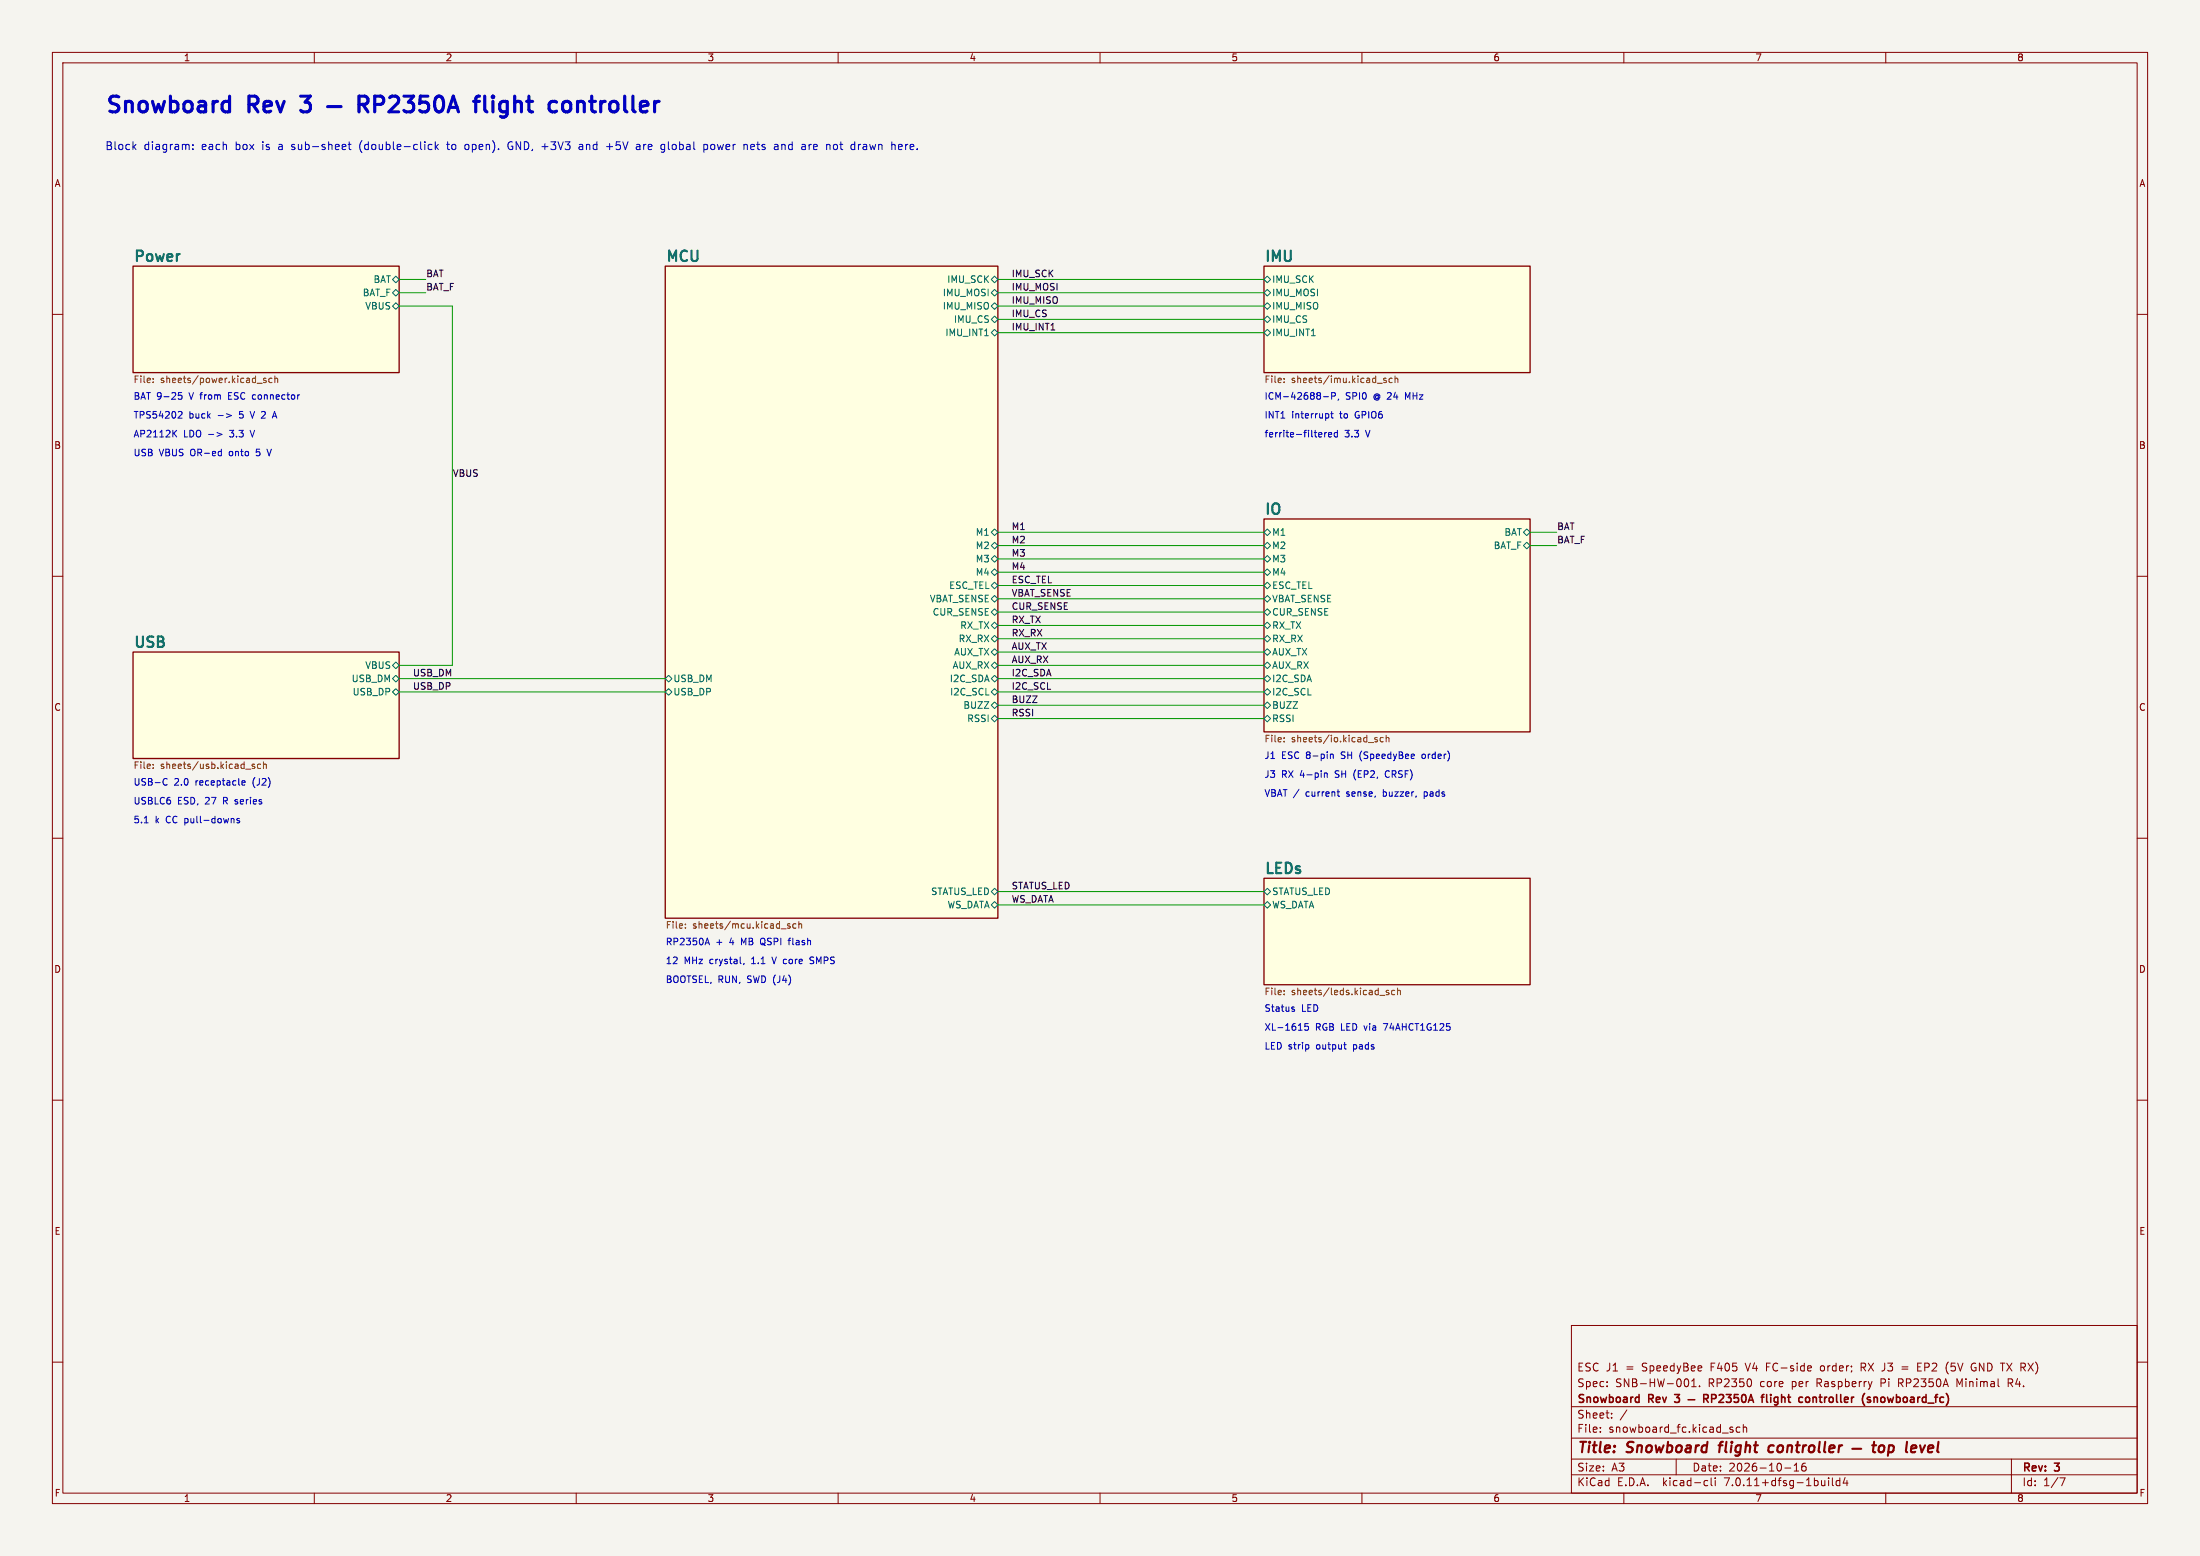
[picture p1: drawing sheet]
<svg xmlns="http://www.w3.org/2000/svg" width="420mm" height="297mm" viewBox="0 0 420 297" stroke-linecap="round" stroke-linejoin="round" font-family="sans-serif">
<path d="M0 0h420v297h-420z" fill="#f5f4ef" stroke="#f5f4ef" stroke-width=".19"/>
<g fill="none" stroke="#840000" stroke-width=".19">
<path d="M10 10h400v277h-400zM12 12h396v273h-396zM60 10v2M110 10v2M160 10v2M210 10v2M260 10v2M310 10v2M360 10v2M10 60h2M408 60h2M10 110h2"/>
<path d="M408 110h2M10 160h2M408 160h2M10 210h2M408 210h2M10 260h2M300 253h108v32h-108zM371.9 260h.1M408 260h2M300 278.5h108M300 274.5h108M300 268.5h108"/>
<path d="M305.5 273.2v.2M305.5 272.5v.1M307.7 270.5v.2M307.7 269.8v.1M310.6 269.1l-1.3 1.9M320 278.5v3M322 263.2a.94 .94 0 0 1 0 1.5M322.9 264.7h.9M322.9 263.6l.5-.4v1.5M324.4 264.5v.2M330.4 272.9l.4 .1 .1 .2-.2 .2h-.3M330.4 272.4l.4 .1"/>
<path d="M332.2 272.5l-.5-.1-.3 .3 .2 .6h.6M332.8 272.5l.2-.1 .4 .1v.9M332.8 271.9v1.5M334.3 263.5v.9M342.5 279.7l.4-.4v1.5M344.7 279.3a.59 .59 0 0 0-.8 .6v.6l.2 .2 .4 .1 .2-.2 .1-.5-.1-.2h-.5l-.3 .2M345.6 260.7l.2 .3-.7 .2M345.7 261.6l-.1 .1M347.6 260.8v.7M355.3 261h.6M355.9 260.2h-.6v1.5M362.4 264h.6"/>
<path d="M363 263.2h-.6v1.5M363.1 260.9h1.1M363.1 261.3h1.1M366.1 260.9h.5M366.8 260.2h-.7v1.5h.7M371.9 262.2v.1M374.1 264.3l-.5-1.1v1.5M376.8 260.2l.4 .1M376.9 261h.3v.5l-.4 .2M383.4 264h.5M383.7 264l.5 .7M383.9 263.2h-.5v1.5"/>
<path d="M384 278.5v6.5M60 285v2M110 285v2M160 285v2M210 285v2M260 285v2M300 281.5h108M310 285v2M325.6 282.6l.4 .1M326 283.5l-.4 .1M326.7 282.1v1.3l.2 .2M327.4 282.1v.1"/>
<path d="M327.4 282.6v1M340.7 280.2h1.2M342.5 280.8h.9M349.1 282.1v.1M349.1 282.6v1M349.8 282.1v1.3l.2 .2M351.2 282.7l-.4-.1-.3 .3 .2 .6h.5M351.2 282.1v1.5M352.2 282l-.3 1.1h.9M352.6 282.6v1M360 285v2M393.2 282.1h1l-.6 1.5"/>
</g>
<path d="M328.1 275.9h.7M328.4 275.5l-.2 1.7M338.6 276a.66 .66 0 0 0-1 .3v.5l.1 .3h.8M353.6 276.5h1.7M357.4 275.9h.8M357.8 275.2l-.2 1.7v.2l.4 .1M358.8 276.1a.52 .52 0 0 1 .5-.2 .52 .52 0 0 1 .4 .4v.5a.55 .55 0 0 1-.6 .4 .55 .55 0 0 1-.5-.4zM360.6 276h.8l.1 .3v.5a.66 .66 0 0 1-1 .3M360.6 275.9l-.2 2M364.1 275.2l-.3 1.7 .3 .3M364.8 276.5l1-.2v-.3l-.6-.1-.3 .3v.9h.7M366.5 275.9l.4 1.3 .6-1.3" fill="none" stroke="#840000" stroke-width=".4"/>
<g fill="none" stroke="#840000" stroke-width=".3">
<path d="M319.7 266.2h.9M319.7 267.5l.2 .2M322.3 267.2h1.2M325.3 267l.7-.1 .1-.2-.1-.4-.2-.1h-.5v1.5M325.6 267l.5 .7M326.8 267l.7-.1 .1-.2-.1-.4-.2-.1h-.5v1.5M328.2 266.3l.6-.1 .2 .1v.3l-.9 1.1h.9M329.5 266.2h1l-.5 .6 .4 .1v.6l-.2 .2-.7-.2M331.8 266.2h-.7l-.1 .7 .3-.1h.5l.1 .2-.1 .5-.2 .2-.6-.2M332.7 266.3l.1-.1a.8 .8 0 0 1 .5 .7 .8 .8 0 0 1-.5 .8 1 1 0 0 1-.1-1.4zM333.8 267.7l.5-1.5 .5 1.5M333.9 267.3h.7"/>
<path d="M336.2 266.7h.6M336.8 266.2l-.4 .2v1.3M337.3 266.2v1.3l.2 .2M338 266.2v.1M338 266.7v1M344.8 266.8l.4-.1 .3 .3v.4l-.3 .3-.4-.1-.1-.2zM356.7 267.2l.3 .1 .1 .2-.2 .2h-.3M356.7 266.7l.3 .1M357.8 266.8l.2-.1 .3 .1 .1 .9M357.8 266.7v1"/>
</g>
<g fill="#ffffe1" stroke="#ffffe1" stroke-width=".19">
<path d="M241.3 167.6h50.8v20.4h-50.8z"/>
<path d="M241.3 50.8h50.8v20.3h-50.8z"/>
<path d="M25.4 124.5h50.8v20.3h-50.8z"/>
<path d="M25.4 50.8h50.8v20.3h-50.8z"/>
<path d="M241.3 99.1h50.8v40.6h-50.8z"/>
<path d="M127 50.8h63.5v124.5h-63.5z"/>
</g>
<path d="M25.4 50.8h50.8v20.3h-50.8zM127 50.8h63.5v124.5h-63.5zM241.3 50.8h50.8v20.3h-50.8zM241.3 99.1h50.8v40.6h-50.8zM25.4 124.5h50.8v20.3h-50.8zM241.3 167.6h50.8v20.4h-50.8z" fill="none" stroke="#840000" stroke-width=".25"/>
<g fill="none" stroke="#006464" stroke-width=".19">
<path d="M74.9 53.3l.7-.6 .6 .6-.6 .7zM74.9 55.9l.7-.7 .6 .7-.6 .6zM74.9 58.4l.7-.6 .6 .6-.6 .7zM189.2 58.4l.7-.6 .6 .6-.6 .7zM189.2 55.9l.7-.7 .6 .7-.6 .6zM189.2 53.3l.7-.6 .6 .6-.6 .7zM241.3 53.3l.6-.6 .7 .6-.7 .7zM241.3 55.9l.6-.7 .7 .7-.7 .6zM241.3 58.4l.6-.6 .7 .6-.7 .7zM189.2 61l.7-.7 .6 .7-.6 .6zM189.2 63.5l.7-.6 .6 .6-.6 .6zM241.3 61l.6-.7 .7 .7-.7 .6z"/>
<path d="M241.9 62.9l.7 .6-.7 .6-.6-.6zM189.2 116.8l.7-.6 .6 .6-.6 .7zM189.2 111.8l.7-.7 .6 .7-.6 .6zM189.2 101.6l.7-.6 .6 .6-.6 .6zM189.2 104.1l.7-.6 .6 .6-.6 .7zM189.2 106.7l.7-.7 .6 .7-.6 .6zM189.2 109.2l.7-.6 .6 .6-.6 .7zM189.2 119.4l.7-.7 .6 .7-.6 .6zM189.2 114.3l.7-.6 .6 .6-.6 .6zM241.3 101.6l.6-.6 .7 .6-.7 .6zM241.3 104.1l.6-.6 .7 .6-.7 .7zM241.3 106.7l.6-.7 .7 .7-.7 .6z"/>
<path d="M241.3 109.2l.6-.6 .7 .6-.7 .7zM241.3 111.8l.6-.7 .7 .7-.7 .6zM241.3 114.3l.6-.6 .7 .6-.7 .6zM241.3 116.8l.6-.6 .7 .6-.7 .7zM241.3 119.4l.6-.7 .7 .7-.7 .6zM290.8 101.6l.7-.6 .6 .6-.6 .6zM291.5 103.5l.6 .6-.6 .7-.7-.7zM74.9 129.5l.7-.6 .6 .6-.6 .7zM74.9 132.1l.7-.7 .6 .7-.6 .6zM75.6 126.4l.6 .6-.6 .6-.7-.6zM127 129.5l.6-.6 .7 .6-.7 .7zM127 132.1l.6-.7 .7 .7-.7 .6z"/>
<path d="M189.2 127l.7-.6 .6 .6-.6 .6zM189.2 124.5l.7-.7 .6 .7-.6 .6zM189.2 134.6l.7-.6 .6 .6-.6 .7zM189.2 132.1l.7-.7 .6 .7-.6 .6zM189.2 129.5l.7-.6 .6 .6-.6 .7zM189.2 137.2l.7-.7 .6 .7-.6 .6zM189.2 121.9l.7-.6 .6 .6-.6 .7zM241.3 121.9l.6-.6 .7 .6-.7 .7zM241.3 124.5l.6-.7 .7 .7-.7 .6zM241.3 127l.6-.6 .7 .6-.7 .6zM241.3 129.5l.6-.6 .7 .6-.7 .7zM241.3 132.1l.6-.7 .7 .7-.7 .6z"/>
<path d="M241.3 134.6l.6-.6 .7 .6-.7 .7zM241.3 137.2l.6-.7 .7 .7-.7 .6zM189.2 170.2l.7-.7 .6 .7-.6 .6zM189.2 172.7l.7-.6 .6 .6-.6 .7zM241.3 170.2l.6-.7 .7 .7-.7 .6zM241.3 172.7l.6-.6 .7 .6-.7 .7z"/>
</g>
<g fill="none" stroke="#725600" stroke-width=".19">
<path d="M29.2 72.2v.2M29.2 72.9v.1M49.1 73.2h1M50.8 72.2h-.3l-.2 .2 .1 .1 .4 .2v.3h-.5M51.9 72.2h-.3l-.3 .2 .1 .6h.5M52.5 72.3l.2-.1h.3v.8M52.5 71.8v1.2M245.1 72.2v.2M245.1 72.9v.1M264.6 72.2h-.3l-.2 .2 .1 .1 .4 .2v.3h-.5M265.8 72.2h-.4l-.2 .2 .1 .6h.5M266.3 72.3l.2-.1h.3l.1 .8"/>
<path d="M266.3 71.8v1.2M29.2 146.6v.1M29.2 145.9v.1M48.6 145.9l-.3-.1-.2 .2 .1 .2 .4 .1v.3h-.5M49.8 145.9l-.4-.1-.3 .3 .2 .5h.5M50.3 146l.2-.2 .3 .1v.8M50.3 145.4v1.3M245.1 140.8v.1M245.1 141.5v.1M262.4 141l.6 .4-.2 .2h-.4M262.9 140.8h-.3l-.2 .1M264.1 140.8h-.4l-.2 .2 .1 .6h.5"/>
<path d="M264.6 140.9l.2-.1h.3l.1 .8M264.6 140.3v1.3M130.8 177.1v.1M130.8 176.4v.1M150.8 176.4l-.3-.1-.2 .2 .1 .2 .4 .1v.3h-.5M152 176.4l-.4-.1-.2 .3 .1 .5h.5M152.5 176.4l.2-.1 .3 .1v.8M152.5 175.9v1.3M245.1 189.8v.1M245.1 189.1v.1M263.4 190h1M265.1 189.1l-.3-.1-.2 .2 .1 .2 .4 .1v.3h-.5"/>
<path d="M266.3 189.1l-.4-.1-.2 .3 .1 .5h.5M266.8 189.1l.2-.1 .3 .1v.8M266.8 188.6v1.3"/>
</g>
<g fill="none" stroke="#0000c2" stroke-width=".19">
<path d="M25.5 28l.5 .6M26 27.6l-.6 .5M36.8 28.4v.2M36.8 27.6v.2M66.5 27.6h.5M66.7 27.1v1.2l.3 .3M68.7 27.5v1M81.7 28.3l.3 .3 .5-.1M82.5 27.6h-.5l-.3 .2M83.1 27.1v1.5M83.2 28l.5 .6M83.7 27.6l-.6 .5"/>
<path d="M85.2 27.6h.6M85.5 27.1v1.2l.2 .3M89.2 27.6h-.3l-.2 .2 .1 .6 .4 .2M97.7 27.1a.75 .75 0 0 0-.8 .7 .75 .75 0 0 0 .7 .8M110.6 27.6h.6v1M111.2 27.9l-.5 .1a.29 .29 0 0 0-.2 .3 .29 .29 0 0 0 .2 .3l.5-.1M115.8 28h1.2M116.4 27.4v1.2M121.7 27.6h.3l.2 .2v.8M122.2 28.5l-.5 .1M122.2 27.9l-.5 .1M134.4 27.6h.4l.3 .2-.1 .7h-.6"/>
<path d="M134.4 27.6v1.5M136 27.6l-.3 .2v.5l.3 .3M143.8 27.6h-.3l-.2 .2 .1 .7 .4 .1M144 27.9l-.7 .2M149.2 27.6v1M149.7 27.6l-.5 .1M154.5 27.6v1M154.9 27.6h-.3l-.1 .2M159.2 27.6h.4l.3 .2-.1 .6-.2 .2-.4-.1M164.3 27.6h-.3M171.6 27.6h.4l.2 .3-.7 .2M171.6 28.5h.6"/>
<path d="M34.2 78.5l.4 .1 .2 .3-.8 .9h.8M34.7 74.9h-.6l-.1 .6 .2-.1 .4 .1 .2 .2-.1 .4-.2 .1-.5-.1M41.6 79.3h1M43.2 79l1 .3-1 .4M47.8 78.5l.4 1.3M52.1 79.4h.6M52.4 78.5l-.4 1.3M252.6 75.7h1M253.6 79.1v.6M254 79h.5M254.2 75.6l.6-.1 .1-.1v-.3l-.7-.2v1.3M254.2 78.5v1.1l.3 .2"/>
<path d="M255.6 76.1l-.2 .3M33.2 82.7l.5 .7M33.7 82.1l-.7 .8M41.4 82.6l1 .3-1 .4M42.1 86.2h.2M42.3 85.7v1.3M42.3 86.9l-.2 .1M47.8 82.1l.4 1.3M51 85.7l.4 1.3M252.2 82.6l.1 .3-.6 .1M252.3 83.3l-.1 .1M252.9 82.6v.8"/>
<path d="M253.3 82.6l-.4 .2M253.6 83l.6-.1v-.3h-.4l-.2 .1 .1 .6h.5M255.3 82.6h-.4l-.2 .2 .1 .5h.5M255.3 82.1v1.3M27.6 157.1h.7M31.4 148.7h.5M31.9 149.7l-.5 .1M44.5 156.2l.2 .2v.7M45.7 156.3l-.3-.1-.2 .2 .1 .2 .4 .1v.3h-.5M46.2 149.4l.6-.1-.1-.2-.3-.1-.2 .2v.6h.5M252.8 147.5v.9M252.8 147.7l.2-.2 .3 .1 .1 .8"/>
<path d="M254 143.9v.9M254 144.1l.2-.2 .3 .1v.8M255.2 151.1h.5M255.4 151.8l.3 .2M264.7 147.2l-.3 .5 .3 .6M271.6 144l-.1 .2 .1 .5M271.9 151.1v1.3M271.9 151.9l.1 .1M272 151.1l-.1 .1M134.7 180h.6M135 179.1l.4 1.2M150.4 179.5h.5"/>
<path d="M150.7 179.1l-.1 1.2M142 183.9l-.1 .2M147.4 182.7l.4 1.2M154.6 183.9h.5M155.2 182.7h-.3l-.3 .2 .1 .3 .4 .1M246.8 192.6l.3 .1v.2l-.4 .1M246.8 192.2l.3 .1M247.9 196.6h.7M249.7 195.4h-.6v.6l.2-.1h.4l.1 .2-.1 .4-.1 .1-.5-.1M249.8 199.5v.6M256.5 199.4h.5M256.8 200.2h.2"/>
</g>
<g fill="none" stroke="#0000c2" stroke-width=".6">
<path d="M57.4 18.4h1.9M68.5 19.9h1.2a.81 .81 0 0 0 .6-.8 .81 .81 0 0 0-.6-.7h-1.2v3M69.3 19.9l1 1.5M71.5 19.9h1.2a.81 .81 0 0 0 .6-.8 .81 .81 0 0 0-.6-.7h-1.2v3M74.4 18.6l.4-.2h.7a.82 .82 0 0 1 .5 1.2l-1.7 1.8h1.8M77.1 18.4h1.9l-1 1.1a.81 .81 0 0 1 1 .6v.7l-.3 .4-.3 .2h-.9l-.4-.3M81.7 18.4h-1.4l-.2 1.4 .4-.3h.8l.2 .1 .3 .5v.7l-.1 .3-.4 .3h-.8l-.4-.3M83.4 18.5a.71 .71 0 0 1 1.1 .4 1.76 1.76 0 0 1-.5 2.5 .76 .76 0 0 1-.9-.6 2.34 2.34 0 0 1 .3-2.3zM90.4 19.4h1.1M91.5 18.4l-.5 .1-.2 .3v2.6M92.5 18.4v2.5l.2 .3 .3 .2M94.1 18.4v.2"/>
<path d="M94.1 19.4v2M94.1 18.4l-.1 .1 .1 .1M94.1 18.4l.2 .1-.2 .1M107.5 19.6a.81 .81 0 0 1 .8-.3 .81 .81 0 0 1 .7 .6v.9a.81 .81 0 0 1-.8 .6 .81 .81 0 0 1-.8-.6v-.9zM57.4 21.1l.4 .3M62.5 20.4h2.6M85.5 21.4l1-3 1 3M85.8 20.5h1.5"/>
</g>
<g fill="none" stroke="#009600" stroke-width=".19">
<path d="M76.2 53.3h5.1M76.2 58.4h10.2v68.6h-10.2M76.2 55.9h5.1M190.5 53.3h50.8M190.5 58.4h50.8M190.5 55.9h50.8M190.5 63.5h50.8M190.5 61h50.8M190.5 101.6h50.8M190.5 104.1h50.8M190.5 106.7h50.8M190.5 119.4h50.8"/>
<path d="M190.5 109.2h50.8M190.5 116.8h50.8M190.5 111.8h50.8M190.5 114.3h50.8M292.1 101.6h5.1M292.1 104.1h5.1M76.2 129.5h50.8M76.2 132.1h50.8M190.5 129.5h50.8M190.5 132.1h50.8M190.5 124.5h50.8M190.5 134.6h50.8"/>
<path d="M190.5 121.9h50.8M190.5 127h50.8M190.5 137.2h50.8M190.5 170.2h50.8M190.5 172.7h50.8"/>
</g>
<g font-size="4.2" fill="#0000c2">
<text x="20" y="21.8">Snowboard</text>
<text x="47.6" y="21.8">Rev</text>
<text x="59" y="21.8">3</text>
<text x="95.7" y="21.8">flight</text>
<text x="111.1" y="21.8">controller</text>
</g>
<g font-size="2.8" fill="#006464">
<text x="25.4" y="50.1">Power</text>
<text x="127" y="50.1">MCU</text>
<text x="241.3" y="50.1">IMU</text>
<text x="241.3" y="98.4">IO</text>
<text x="25.4" y="123.8">USB</text>
<text x="241.3" y="166.9">LEDs</text>
</g>
<g font-size="2.8" fill="#840000">
<text x="301" y="277.9">Title:</text>
<text x="310.6" y="277.9">Snowboard</text>
<text x="329.1" y="277.9">flight</text>
<text x="339.3" y="277.9">controller</text>
<text x="367.9" y="277.9">level</text>
</g>
<g font-size="2.1" fill="#0000c2">
<text x="20" y="28.8">Block</text>
<text x="27.4" y="28.8">diagram:</text>
<text x="38.5" y="28.8">each</text>
<text x="45.1" y="28.8">box</text>
<text x="50.3" y="28.8">is</text>
<text x="53.6" y="28.8">a</text>
<text x="56.2" y="28.8">sub-sheet</text>
<text x="69.3" y="28.8">(double-click</text>
<text x="86.3" y="28.8">to</text>
<text x="89.8" y="28.8">open).</text>
<text x="98.1" y="28.8">GND, +3V3</text>
<text x="112" y="28.8">and</text>
<text x="117.4" y="28.8">+5V</text>
<text x="123.3" y="28.8">are</text>
<text x="128.1" y="28.8">global</text>
<text x="136.4" y="28.8">power</text>
<text x="144.2" y="28.8">nets</text>
<text x="150.3" y="28.8">and</text>
<text x="155.6" y="28.8">are</text>
<text x="160.5" y="28.8">not</text>
<text x="165.4" y="28.8">drawn</text>
<text x="173.2" y="28.8">here.</text>
</g>
<g font-size="2.1" fill="#840000">
<text x="301" y="262">ESC J1</text>
<text x="310.4" y="262">=</text>
<text x="313.6" y="262">SpeedyBee</text>
<text x="326.8" y="262">F405</text>
<text x="333.7" y="262">V4 FC-side</text>
<text x="348.2" y="262">order;</text>
<text x="356.1" y="262">RX J3</text>
<text x="367.4" y="262">EP2</text>
<text x="372.9" y="262">(5V</text>
<text x="378" y="262">GND TX RX)</text>
<text x="301" y="268.2">Snowboard</text>
<text x="301" y="265">Spec:</text>
<text x="308.4" y="265">SNB-HW-001.</text>
<text x="314.8" y="268.2">Rev</text>
<text x="320.5" y="268.2">3</text>
<text x="326.2" y="265">RP2350</text>
<text x="336.2" y="265">core</text>
<text x="338.8" y="268.2">flight</text>
<text x="342.3" y="265">per</text>
<text x="346.5" y="268.2">controller</text>
<text x="347.2" y="265">Raspberry</text>
<text x="359.2" y="268.2">(snowboard_fc)</text>
<text x="359.6" y="265">Pi</text>
<text x="363.1" y="265">RP2350A</text>
<text x="374.4" y="265">Minimal</text>
<text x="384.3" y="265">R4.</text>
<text x="301" y="273.7">File:</text>
<text x="301" y="271">Sheet:</text>
<text x="307.1" y="273.7">snowboard_fc.kicad_sch</text>
<text x="301" y="281.1">Size:</text>
<text x="307.6" y="281.1">A3</text>
<text x="323" y="281.1">Date:</text>
<text x="330" y="281.1">2026-10-16</text>
<text x="386" y="281.3">Rev:</text>
<text x="392.4" y="281.3">3</text>
<text x="301" y="283.9">KiCad</text>
<text x="308.7" y="283.9">E.D.A.</text>
<text x="317.6" y="283.9">kicad-cli</text>
<text x="329.5" y="283.9">7.0.11+dfsg-1build4</text>
<text x="386" y="283.9">Id:</text>
<text x="390.1" y="283.9">1/7</text>
</g>
<g font-size="1.8" fill="#840000">
<text x="35" y="11.9">1</text>
<text x="85" y="11.9">2</text>
<text x="135" y="11.9">3</text>
<text x="185" y="11.9">4</text>
<text x="235" y="11.9">5</text>
<text x="285" y="11.9">6</text>
<text x="335" y="11.9">7</text>
<text x="385" y="11.9">8</text>
<text x="10.3" y="35.9">A</text>
<text x="408.3" y="35.9">A</text>
<text x="10.3" y="85.9">B</text>
<text x="408.2" y="85.9">B</text>
<text x="10.3" y="135.9">C</text>
<text x="408.2" y="135.9">C</text>
<text x="10.3" y="185.9">D</text>
<text x="408.2" y="185.9">D</text>
<text x="10.3" y="235.9">E</text>
<text x="408.3" y="235.9">E</text>
<text x="10.3" y="285.9">F</text>
<text x="35" y="286.9">1</text>
<text x="85" y="286.9">2</text>
<text x="135" y="286.9">3</text>
<text x="185" y="286.9">4</text>
<text x="235" y="286.9">5</text>
<text x="285" y="286.9">6</text>
<text x="335" y="286.9">7</text>
<text x="385" y="286.9">8</text>
<text x="408.3" y="285.9">F</text>
</g>
<g font-size="1.8" fill="#0f0f0f">
<text x="81.3" y="53">BAT</text>
<text x="193" y="53">IMU_SCK</text>
<text x="81.3" y="55.5">BAT_F</text>
<text x="193" y="55.5">IMU_MOSI</text>
<text x="193" y="58.1">IMU_MISO</text>
<text x="193" y="60.6">IMU_CS</text>
<text x="193" y="63.2">IMU_INT1</text>
<text x="86.4" y="91.1">VBUS</text>
<text x="193" y="101.3">M1</text>
<text x="297.2" y="101.3">BAT</text>
<text x="193" y="106.3">M3</text>
<text x="193" y="103.8">M2</text>
<text x="297.2" y="103.8">BAT_F</text>
<text x="193" y="111.4">ESC_TEL</text>
<text x="193" y="114">VBAT_SENSE</text>
<text x="193" y="108.9">M4</text>
<text x="193" y="116.5">CUR_SENSE</text>
<text x="193" y="119">RX_TX</text>
<text x="193" y="121.6">RX_RX</text>
<text x="193" y="124.1">AUX_TX</text>
<text x="78.7" y="129.2">USB_DM</text>
<text x="78.7" y="131.7">USB_DP</text>
<text x="193" y="129.2">I2C_SDA</text>
<text x="193" y="126.7">AUX_RX</text>
<text x="193" y="131.7">I2C_SCL</text>
<text x="193" y="134.3">BUZZ</text>
<text x="193" y="136.8">RSSI</text>
<text x="193" y="172.4">WS_DATA</text>
<text x="193" y="169.8">STATUS_LED</text>
</g>
<g font-size="1.8" fill="#006464">
<text x="69.2" y="56.7">BAT_F</text>
<text x="69.6" y="59.3">VBUS</text>
<text x="71.2" y="54.2">BAT</text>
<text x="179.9" y="59.3">IMU_MISO</text>
<text x="179.9" y="56.7">IMU_MOSI</text>
<text x="180.7" y="54.2">IMU_SCK</text>
<text x="242.8" y="54.2">IMU_SCK</text>
<text x="242.8" y="56.7">IMU_MOSI</text>
<text x="242.8" y="59.3">IMU_MISO</text>
<text x="180.4" y="64.4">IMU_INT1</text>
<text x="182" y="61.8">IMU_CS</text>
<text x="242.8" y="61.8">IMU_CS</text>
<text x="242.8" y="64.4">IMU_INT1</text>
<text x="186.2" y="102.5">M1</text>
<text x="186.2" y="105">M2</text>
<text x="186.2" y="107.5">M3</text>
<text x="242.8" y="102.5">M1</text>
<text x="242.8" y="105">M2</text>
<text x="242.8" y="107.5">M3</text>
<text x="285.1" y="105">BAT_F</text>
<text x="287.1" y="102.5">BAT</text>
<text x="181.1" y="112.6">ESC_TEL</text>
<text x="186.2" y="110.1">M4</text>
<text x="242.8" y="110.1">M4</text>
<text x="242.8" y="112.6">ESC_TEL</text>
<text x="177.4" y="115.2">VBAT_SENSE</text>
<text x="178" y="117.7">CUR_SENSE</text>
<text x="242.8" y="115.2">VBAT_SENSE</text>
<text x="242.8" y="117.7">CUR_SENSE</text>
<text x="182.1" y="125.3">AUX_TX</text>
<text x="182.9" y="122.8">RX_RX</text>
<text x="183.2" y="120.2">RX_TX</text>
<text x="242.8" y="120.2">RX_TX</text>
<text x="242.8" y="122.8">RX_RX</text>
<text x="242.8" y="125.3">AUX_TX</text>
<text x="67" y="130.4">USB_DM</text>
<text x="69.6" y="127.9">VBUS</text>
<text x="128.5" y="130.4">USB_DM</text>
<text x="181.2" y="130.4">I2C_SDA</text>
<text x="181.8" y="127.9">AUX_RX</text>
<text x="242.8" y="127.9">AUX_RX</text>
<text x="242.8" y="130.4">I2C_SDA</text>
<text x="67.2" y="132.9">USB_DP</text>
<text x="128.5" y="132.9">USB_DP</text>
<text x="181.3" y="132.9">I2C_SCL</text>
<text x="183.8" y="135.5">BUZZ</text>
<text x="242.8" y="132.9">I2C_SCL</text>
<text x="242.8" y="135.5">BUZZ</text>
<text x="184.5" y="138">RSSI</text>
<text x="242.8" y="138">RSSI</text>
<text x="177.6" y="171">STATUS_LED</text>
<text x="180.8" y="173.6">WS_DATA</text>
<text x="242.8" y="171">STATUS_LED</text>
<text x="242.8" y="173.6">WS_DATA</text>
</g>
<g font-size="1.8" fill="#725600">
<text x="25.4" y="73.4">File:</text>
<text x="30.6" y="73.4">sheets/power.kicad_sch</text>
<text x="241.3" y="73.4">File:</text>
<text x="246.5" y="73.4">sheets/imu.kicad_sch</text>
<text x="241.3" y="142">File:</text>
<text x="246.5" y="142">sheets/io.kicad_sch</text>
<text x="25.4" y="147.1">File:</text>
<text x="30.6" y="147.1">sheets/usb.kicad_sch</text>
<text x="127" y="177.6">File:</text>
<text x="132.2" y="177.6">sheets/mcu.kicad_sch</text>
<text x="241.3" y="190.3">File:</text>
<text x="246.5" y="190.3">sheets/leds.kicad_sch</text>
</g>
<g font-size="1.8" fill="#0000c2">
<text x="25.4" y="76.4">BAT 9-25</text>
<text x="36.3" y="76.4">V from</text>
<text x="44.1" y="76.4">ESC connector</text>
<text x="241.3" y="76.4">ICM-42688-P,</text>
<text x="256.9" y="76.4">SPI0</text>
<text x="262.3" y="76.4">@ 24</text>
<text x="268.7" y="76.4">MHz</text>
<text x="25.4" y="80">TPS54202</text>
<text x="25.4" y="83.6">AP2112K</text>
<text x="35" y="83.6">LDO -&gt;</text>
<text x="36.1" y="80">buck</text>
<text x="44.2" y="83.6">3.3</text>
<text x="46" y="80">5</text>
<text x="48.3" y="80">V 2</text>
<text x="48.3" y="83.6">V</text>
<text x="53" y="80">A</text>
<text x="241.3" y="83.6">ferrite-filtered</text>
<text x="241.3" y="80">INT1</text>
<text x="246.6" y="80">interrupt</text>
<text x="255.9" y="80">to</text>
<text x="256.7" y="83.6">3.3</text>
<text x="259" y="80">GPIO6</text>
<text x="260.9" y="83.6">V</text>
<text x="25.4" y="87.2">USB</text>
<text x="30.4" y="87.2">VBUS</text>
<text x="36.5" y="87.2">OR-ed</text>
<text x="44" y="87.2">onto</text>
<text x="49.4" y="87.2">5</text>
<text x="51.8" y="87.2">V</text>
<text x="241.3" y="144.9">J1</text>
<text x="241.3" y="148.6">J3</text>
<text x="244.6" y="144.9">ESC 8-pin</text>
<text x="244.6" y="148.6">RX 4-pin</text>
<text x="255.2" y="148.6">SH</text>
<text x="256.3" y="144.9">SH</text>
<text x="258.9" y="148.6">(EP2,</text>
<text x="260" y="144.9">(SpeedyBee</text>
<text x="265.1" y="148.6">CRSF)</text>
<text x="272.1" y="144.9">order)</text>
<text x="25.4" y="150">USB-C</text>
<text x="25.4" y="153.6">USBLC6</text>
<text x="33.2" y="150">2.0</text>
<text x="33.9" y="153.6">ESD,</text>
<text x="37.4" y="150">receptacle</text>
<text x="39.3" y="153.6">27</text>
<text x="42.9" y="153.6">R series</text>
<text x="48.5" y="150">(J2)</text>
<text x="241.3" y="152.2">VBAT /</text>
<text x="249.4" y="152.2">current</text>
<text x="257.3" y="152.2">sense,</text>
<text x="264.5" y="152.2">buzzer,</text>
<text x="272.5" y="152.2">pads</text>
<text x="25.4" y="157.2">5.1</text>
<text x="29.6" y="157.2">k</text>
<text x="31.8" y="157.2">CC pull-downs</text>
<text x="127" y="180.5">RP2350A</text>
<text x="127" y="184.1">12</text>
<text x="130.6" y="184.1">MHz</text>
<text x="135.6" y="184.1">crystal,</text>
<text x="136.6" y="180.5">+</text>
<text x="139.4" y="180.5">4</text>
<text x="141.8" y="180.5">MB</text>
<text x="143.8" y="184.1">1.1</text>
<text x="145.7" y="180.5">QSPI</text>
<text x="148" y="184.1">V core</text>
<text x="151.2" y="180.5">flash</text>
<text x="155.5" y="184.1">SMPS</text>
<text x="127" y="187.7">BOOTSEL, RUN,</text>
<text x="142.8" y="187.7">SWD (J4)</text>
<text x="241.3" y="196.8">XL-1615</text>
<text x="241.3" y="193.2">Status</text>
<text x="248.5" y="193.2">LED</text>
<text x="251.1" y="196.8">RGB LED via</text>
<text x="264.6" y="196.8">74AHCT1G125</text>
<text x="241.3" y="200.4">LED strip</text>
<text x="251.4" y="200.4">output</text>
<text x="258.6" y="200.4">pads</text>
</g>
</svg>
